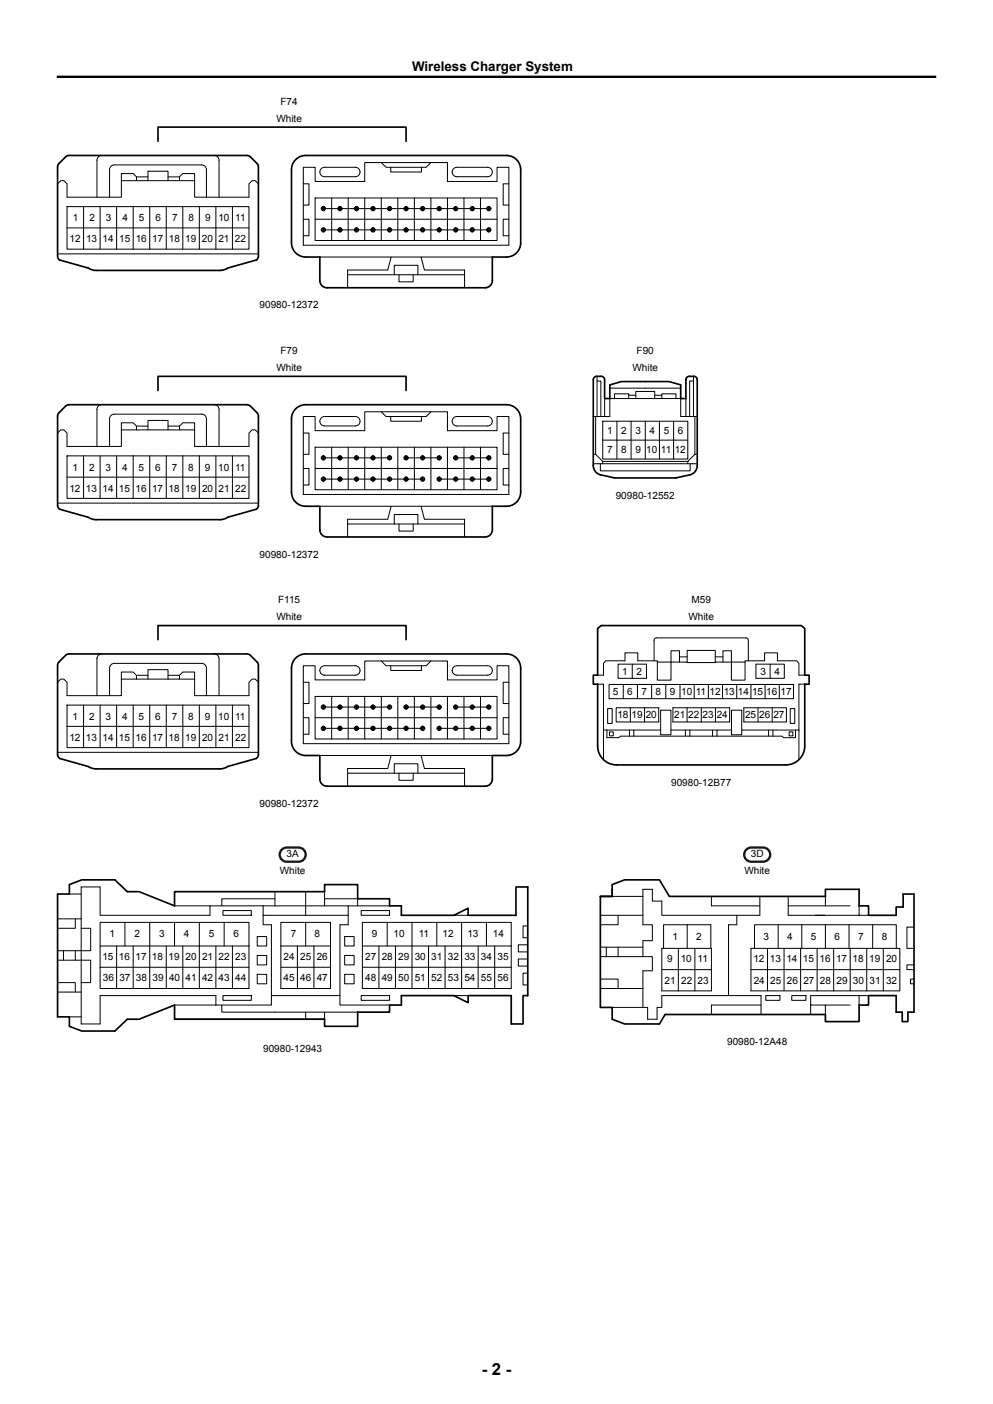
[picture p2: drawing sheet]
<svg xmlns="http://www.w3.org/2000/svg" width="210mm" height="297mm" viewBox="0 0 210 297" stroke-linecap="round" stroke-linejoin="round" font-family="sans-serif">
<g fill="none" stroke="#000" stroke-width=".21">
<path d="M12.2 38.9l.6-.7h.7l.7 .7v2.8h11.5v-3.5h15.5v3.5h11.5v-2.8l.6-.7h.7l.6 .7M21.5 32.9a1 1 0 0 0-1 1v7.8M28.9 38.2v-.8l-.7-.7h-2.5v1.5M28.9 37.4h2.4M31.3 38.2v-2h4.2v2M35.5 37.4h2.5M38 38.2v-.8l.7-.7h2.5v1.5M45.3 32.9a1 1 0 0 1 1 1v7.8M64.1 35.4h2.5v3h10.5v-4h17.5v4h10.5v-3h2.5v16.5h-43.5zM64.1 38.9h1.2v4.5h-1.2M67.9 35.7l.7-.3h6.5a1 1 0 0 1 1 1 1 1 0 0 1-1 1h-6.5a1 1 0 0 1-.9-.6 1 1 0 0 1 .2-1.1zM80.6 34.4l1 1h8.5l1-1"/>
<path d="M82.6 35.4v1h6.5v-1M95.9 35.7l.7-.3h6.5a1 1 0 0 1 1 1 1 1 0 0 1-1 1h-6.5a1 1 0 0 1-.9-.6 1 1 0 0 1 .2-1.1zM107.6 38.9h-1.2v4.5h1.2M12.2 53.7h42.4M14.2 43.7h38.5v9h-38.5zM14.2 48.2h38.5M17.7 43.7v9M21.2 43.7v9M23.2 41.7v-5.8a1 1 0 0 1 1-1h18.5a1 1 0 0 1 1 1v5.8M24.7 43.7v9M28.2 43.7v9M31.7 43.7v9"/>
<path d="M35.2 43.7v9M38.7 43.7v9M42.2 43.7v9M45.7 43.7v9M49.2 43.7v9M64.1 46.4h1.2v3.5h-1.2M66.6 41.9h38.5v9h-38.5zM66.6 46.4h38.5M67.6 54.4h36.5M68.3 44.4v-.6h.2v.6M68.3 48.9v-.6h.2v.6M68.4 44.1h35"/>
<path d="M68.4 48.6h35M70.1 41.9v9M71.8 44.4v-.6h.2v.6M71.8 48.9v-.6h.2v.6M73.5 58.1h24.7M73.6 41.9v9M75.3 44.4v-.6h.2v.6M75.3 48.9v-.6h.2v.6M77.1 41.9v9M78.8 44.4v-.6h.2v.6M78.8 48.9v-.6h.2v.6M80.6 41.9v9"/>
<path d="M82.3 44.4v-.6h.2v.6M82.3 48.9v-.6h.2v.6M82.7 54.4l-.7 2.7h-8.5v3.8M83.4 58.1v-2h5v2M84.1 41.9v9M84.4 58.1v1.5h3v-1.5M85.8 44.4v-.6h.2v.6M85.8 48.9v-.6h.2v.6M87.6 41.9v9M89.1 54.4l.7 2.7h8.4v3.8M89.3 44.4v-.6h.2v.6M89.3 48.9v-.6h.2v.6"/>
<path d="M91.1 41.9v9M92.8 44.4v-.6h.2v.6M92.8 48.9v-.6h.2v.6M94.6 41.9v9M96.3 44.4v-.6h.2v.6M96.3 48.9v-.6h.2v.6M98.1 41.9v9M99.8 44.4v-.6h.2v.6M99.8 48.9v-.6h.2v.6M100.3 48.6a.45 .45 0 0 1-.6 .4 .45 .45 0 0 1-.2-.7 .45 .45 0 0 1 .8 .1v.2M100.3 44.1a.45 .45 0 0 0-.6-.4 .45 .45 0 0 0-.2 .7 .45 .45 0 0 0 .8 0v-.3M101.6 41.9v9"/>
<path d="M103.3 44.4v-.6h.2v.6M103.3 48.9v-.6h.2v.6M107.6 46.4h-1.2v3.5h1.2M126.3 79.6v8.5M146.7 79.6v8.5M12.2 91.6l.6-.7h.7l.7 .7v2.8h11.5v-3.5h15.5v3.5h11.5v-2.8l.6-.7h.7l.6 .7M14.2 96.4h38.5v9h-38.5zM17.7 96.4v9M21.2 96.4v9M21.5 85.6a1 1 0 0 0-1 1v7.8M23.2 94.4v-5.8a1 1 0 0 1 1-1h18.5a1 1 0 0 1 1 1v5.8M24.7 96.4v9"/>
<path d="M28.2 96.4v9M28.9 90.9v-.8l-.7-.7h-2.5v1.5M28.9 90.1h2.4M31.3 90.9v-2h4.2v2M31.7 96.4v9M35.2 96.4v9M35.5 90.1h2.5M38 90.9v-.8l.7-.7h2.5v1.5M38.7 96.4v9M42.2 96.4v9M45.3 85.6a1 1 0 0 1 1 1v7.8M45.7 96.4v9"/>
<path d="M49.2 96.4v9M64.1 88.1h2.5v3h10.5v-4h17.5v4h10.5v-3h2.5v16.5h-43.5zM64.1 91.6h1.2v4.5h-1.2M64.1 99.1h1.2v3.5h-1.2M66.6 94.6h38.5v9h-38.5zM66.6 99.1h38.5M67.9 88.4l.7-.3h6.5a1 1 0 0 1 1 1 1 1 0 0 1-1 1h-6.5a1 1 0 0 1-.9-.6 1 1 0 0 1 .2-1.1zM68.3 97.2v-.7h.2v.7M68.4 96.9h14M70.1 94.6v9M71.8 97.2v-.7h.2v.7M73.6 94.6v9"/>
<path d="M75.3 97.2v-.7h.2v.7M77.1 94.6v9M78.8 97.2v-.7h.2v.7M80.6 87.1l1 1h8.5l1-1M80.6 94.6v9M82.3 97.2v-.7h.2v.7M82.6 88.1v1h6.5v-1M84.1 94.6v9M85.8 97.2v-.7h.2v.7M85.9 96.9h7M87.6 94.6v9M89.3 97.2v-.7h.2v.7"/>
<path d="M91.1 94.6v9M92.8 97.2v-.7h.2v.7M94.6 94.6v9M95.9 88.4l.7-.3h6.5a1 1 0 0 1 1 1 1 1 0 0 1-1 1h-6.5a1 1 0 0 1-.9-.6 1 1 0 0 1 .2-1.1zM96.3 97.2v-.7h.2v.7M96.4 96.9h7M98.1 94.6v9M99.8 97.2v-.7h.2v.7M100.3 96.9a.45 .45 0 0 0-.6-.5 .45 .45 0 0 0-.2 .7 .45 .45 0 0 0 .8 0v-.2M101.6 94.6v9M103.3 97.2v-.7h.2v.7M107.6 91.6h-1.2v4.5h1.2"/>
<path d="M107.6 99.1h-1.2v3.5h1.2M125.5 88.1h3.5v-3.8h15v3.8h3.5M125.5 98.1h22M125.5 96.1h.5M126 96.1l1.5 1.5M126 88.1v8M126.3 80.6h.8v7.5M127 98.1v1.5h19v-1.5M127.5 89.1h18v8h-18zM127.5 93.1h18M127.5 97.6h18M127.5 97.6v.5"/>
<path d="M127.9 84.3v3.8M129 82.1h15M130 84.3v-1h3v1M130.5 89.1v8M133 83.6h1.5M133.5 89.1v8M134.5 84.3v-1.5h4v1.5M136.5 89.1v8M138.5 83.6h1.5M139.5 89.1v8M140 84.3v-1h3v1M142.5 89.1v8"/>
<path d="M145.1 84.3v3.8M145.5 97.6v.5M146.7 80.6h-.8v7.5M147 96.1h.5M147 96.1l-1.5 1.5M147 88.1v8M12.2 106.4h42.4M14.2 100.9h38.5M67.6 107.1h36.5M68.3 101.7v-.7h.2v.7M68.4 101.3h21M71.8 101.7v-.7h.2v.7"/>
<path d="M73.5 110.8h24.7M75.3 101.7v-.7h.2v.7M78.8 101.7v-.7h.2v.7M82.3 101.7v-.7h.2v.7M82.7 107.1l-.7 2.7h-8.5v3.8M83.4 110.8v-2h5v2M84.4 110.8v1.5h3v-1.5M85.8 101.7v-.7h.2v.7M89.1 107.1l.7 2.7h8.4v3.8M89.3 101.7v-.7h.2v.7M92.8 101.7v-.7h.2v.7M92.9 101.3h10.5"/>
<path d="M96.3 101.7v-.7h.2v.7M99.8 101.7v-.7h.2v.7M100.3 101.3a.45 .45 0 0 1-.6 .5 .45 .45 0 0 1-.2-.7 .45 .45 0 0 1 .8 0v.2M103.3 101.7v-.7h.2v.7M21.5 138.3a1 1 0 0 0-1 1v7.9M45.3 138.3a1 1 0 0 1 1 1v7.9M80.6 139.8l1 1h8.5l1-1M138.3 139.8v-4.4l.1-.2 .4-.3h19l.4 .3 .1 .2v4.4M143.7 139h1.6M145.3 137.6h6v2.6h-6zM151.3 139h1.6M158.3 139.8h-.7v4.1h-2.9v-6.2h-1.8v2.4"/>
<path d="M158.3 139.8h3.4v-1.7h2.7v1.7h4.1l.5 .5v2.5h1.2M12.2 144.3l.6-.6h.7l.7 .6v2.9h11.5v-3.5h15.5v3.5h11.5v-2.9l.6-.6h.7l.6 .6M12.2 159.1h42.4M14.2 149.2h38.5v9h-38.5zM14.2 153.7h38.5M17.7 149.2v9M21.2 149.2v9M23.2 147.2v-5.9a1 1 0 0 1 1-1h18.5a1 1 0 0 1 1 1v5.9M24.7 149.2v9M28.2 149.2v9M28.9 143.7v-.8l-.7-.7h-2.5v1.5M28.9 142.9h2.4"/>
<path d="M31.3 143.7v-2h4.2v2M31.7 149.2v9M35.2 149.2v9M35.5 142.9h2.5M38 143.7v-.8l.7-.7h2.5v1.5M38.7 149.2v9M42.2 149.2v9M45.7 149.2v9M49.2 149.2v9M64.1 140.8h2.5v3h10.5v-4h17.5v4h10.5v-3h2.5v16.5h-43.5zM64.1 144.3h1.2v4.5h-1.2M64.1 151.8h1.2v3.5h-1.2"/>
<path d="M66.6 147.3h38.5v9h-38.5zM66.6 151.8h38.5M67.6 159.8h36.5M67.9 141.1l.7-.3h6.5a1 1 0 0 1 1 1 1 1 0 0 1-1 1h-6.5a1 1 0 0 1-.9-.6 1 1 0 0 1 .2-1.1zM68.3 149.9v-.6h.2v.6M68.3 154.4v-.6h.2v.6M68.4 149.6h14M68.4 154.1h21M70.1 147.3v9M71.8 149.9v-.6h.2v.6M71.8 154.4v-.6h.2v.6M73.6 147.3v9"/>
<path d="M75.3 149.9v-.6h.2v.6M75.3 154.4v-.6h.2v.6M77.1 147.3v9M78.8 149.9v-.6h.2v.6M78.8 154.4v-.6h.2v.6M80.6 147.3v9M82.3 149.9v-.6h.2v.6M82.3 154.4v-.6h.2v.6M82.6 140.8v1h6.5v-1M82.7 159.8l-.7 2.8h-8.5v3.7M84.1 147.3v9M85.8 149.9v-.6h.2v.6"/>
<path d="M85.8 154.4v-.6h.2v.6M85.9 149.6h7M87.6 147.3v9M89.1 159.8l.7 2.8h8.4v3.7M89.3 149.9v-.6h.2v.6M89.3 154.4v-.6h.2v.6M91.1 147.3v9M92.8 149.9v-.6h.2v.6M92.8 154.4v-.6h.2v.6M92.9 154.1h10.5M94.6 147.3v9M95.9 141.1l.7-.3h6.5a1 1 0 0 1 1 1 1 1 0 0 1-1 1h-6.5a1 1 0 0 1-.9-.6 1 1 0 0 1 .2-1.1z"/>
<path d="M96.3 149.9v-.6h.2v.6M96.3 154.4v-.6h.2v.6M96.4 149.6h7M98.1 147.3v9M99.8 149.9v-.6h.2v.6M99.8 154.4v-.6h.2v.6M100.3 154.1a.45 .45 0 0 1-.6 .4 .45 .45 0 0 1-.2-.7 .45 .45 0 0 1 .8 0v.3M100.3 149.6a.45 .45 0 0 0-.6-.5 .45 .45 0 0 0-.2 .8 .45 .45 0 0 0 .8-.1v-.2M101.6 147.3v9M103.3 149.9v-.6h.2v.6M103.3 154.4v-.6h.2v.6M107.6 144.3h-1.2v4.5h1.2"/>
<path d="M107.6 151.8h-1.2v3.5h1.2M126.4 144.7h1.2v16M127.6 154.4h12.1M128.3 154.4v1.6h2.6l.3-.3h2.8M128.5 149.9h1v3.1h-1zM128.8 144.8h39v3h-39zM128.9 154.8h.8v.9h-.8zM130.3 149.7h9v3h-9zM130.7 140.5h6v3h-6zM131.8 144.8v3M133.1 154.4v1.3M133.3 149.7v3"/>
<path d="M133.7 140.5v3M134 154.4v1.3M134.8 144.8v3M136.3 149.7v3M137.8 144.8v3M139 140.1h6.3M139.7 150.2h2.2v5.2h-2.2zM140.8 144.8v3M141.9 154.4h12.8M142.3 149.7h12v3h-12zM143.7 140.1v-2.4h-1.8v6.2h-2.9v-4.1h-4.1v-1.7h-2.7v1.7h-4.1l-.5 .5v2.5h-1.2M143.8 144.8v3"/>
<path d="M144.9 154.4v1.3M145.3 149.7v3M145.9 154.4v1.3M146.8 144.8v3M148.3 149.7v3M149.8 144.8v3M150.7 154.4v1.3M151.3 140.1h6.3M151.3 149.7v3M151.6 154.4v1.3M152.8 144.8v3M154.7 150.2h2.2v5.2h-2.2z"/>
<path d="M155.8 144.8v3M156.9 154.4h12.1M157.3 149.7h9v3h-9zM158.8 144.8v3M159.9 140.5h6v3h-6zM160.3 149.7v3M161.8 144.8v3M162.5 154.4v1.3M162.9 140.5v3M163.3 149.7v3M163.5 154.4v1.3M164.8 144.8v3"/>
<path d="M166.9 154.8h.8v.9h-.8zM167.1 149.9h1v3.1h-1zM168.2 154.4v1.6h-2.5l-.3-.3h-31.4M170.2 144.7h-1.2v16M73.5 163.6h24.7M83.4 163.6v-2h5v2M84.4 163.6v1.5h3v-1.5M12.2 194.4h5M14.7 189.1h2.5M15.9 194.4v2h-3.7M17.2 196.4h2v4.7h-7M26.4 195.1v5"/>
<path d="M31.7 195.1v14M36.9 195.1v5M36.9 191.6h7.5M42.2 195.1v14M47.2 192.6h6v1h-6zM47.4 195.1v5M54.4 198.1h2v2h-2zM55.6 191.6h-11.2v2h-23.2v-6h-4v29h4v-6h24.5v2M55.6 193.6v2h1.8v15M55.6 193.6h18M55.6 191.6v2M55.6 191.6h18v4h-1.7v15"/>
<path d="M58.1 190.1h-11.2v1.5M58.1 188.6v3M64.6 188.6v5M64.6 195.1v5M68.6 190.1h7v1.5M68.6 188.6v3M72.9 198.1h2v2h-2zM73.6 191.6h8.8M76.4 192.6h6v1h-6zM81.9 195.1v5M87.1 195.1v14M92.4 195.1v5"/>
<path d="M96 193.6h3M97.6 195.1v14M102.9 195.1v5M111.6 195.9h-1v2.5h1M111.6 199.9h-2v1.5h2M127 193.6h9M129.5 189.6h6.5M130.7 193.6v2h-3.7M145.3 195.6v5M150.5 189.6v2h10.2M155.8 193.6v2h-1.7v15M160.7 189.6v4h-20.7v-3h-2v-2.5h-2v7.5h2v3.4h-2v3.4"/>
<path d="M164.6 195.6v5M166.7 189.6v4h17M166.7 191.6h13.1M169.6 195.6v5M173.4 193.6h.1M174.6 189.6v2M174.6 195.6v5M179.6 195.6v5M181.7 191.6v2M184.6 195.6v5M193.3 196.1h-1.5v4.5h1.5M12.2 207.9h3.7v2"/>
<path d="M12.2 203.1h7v4.8h-2M12.2 209.9h5M13.4 201.1v2M14.7 215.1h2.5M15.9 201.1v2M21.2 200.1v-5h31.5v5M24.7 200.1v9M28.2 200.1v9M35.2 200.1v9M38.7 200.1v9M45.7 212.6h-8.8v3h31.7v-1.5M45.7 200.1v9"/>
<path d="M46.9 212.6v1.5h28.7M47.2 210.6h6v1h-6zM49.2 200.1v9M52.7 200.1v9h-31.5v-4.5h31.5M52.7 200.1h-31.5v4.5M54.4 202.1h2v2h-2zM54.4 206.1h2v2h-2zM57.4 210.6v2h-11.7M57.4 210.6h14.5M59.4 200.1v-5h10.5v5M59.4 200.1v9h7M59.4 204.6h10.5"/>
<path d="M59.4 200.1h10.5M62.9 200.1v9M64.6 214.1v1.5M66.4 200.1v9M69.9 200.1v9h-3.5M71.9 210.6v2h10.5M72.9 202.1h2v2h-2zM72.9 206.1h2v2h-2zM76.4 210.6h6v1h-6zM76.6 200.1v9h31.5v-9M76.6 200.1v-5h31.5v5M76.6 204.6h31.5"/>
<path d="M76.6 200.1h31.5M80.1 200.1v9M83.6 200.1v9M90.6 200.1v9M94.1 200.1v9M96 210.6h3M101.1 200.1v9M104.6 200.1v9M111.6 205.9h-1v2.5h1M111.6 202.9h-2v1.5h2M127 207.1h3.7v2M127 209.1h9"/>
<path d="M127 200.4h9M127 202.4h9M128.2 200.4v2M129.5 213.1h7.5v2.5h2v-2.5h1v-2.5h20.9v4M130.7 200.4v2M136 202.4h2v3h-2v7.7M140 200.6h10.5v9h-10.5zM140 205.1h10.5M140.3 200.6v-5h10v5M143.5 200.6v9M147 200.6v9M158.8 205.1h31.5v4.5h-31.5v-9h31.5v4.5"/>
<path d="M159.6 200.6v-5h29.9v5M160.9 212.6h-10.4v2M161.9 210.6h3v1h-3zM162.3 200.6v9M165.8 200.6v9M167.4 210.6h3v1h-3zM169.3 200.6v9M171.4 212.6v2M172.8 200.6v9M174.6 212.6v2M176.3 200.6v9M179.8 200.6v9"/>
<path d="M181.7 210.6v2M183.3 200.6v9M183.7 210.6h-12.3v2h8.4M186.8 200.6v9M193.3 204.1h-1.5v1h1.5M193.3 207.1h-.8v1h.8"/>
<circle cx="68.4" cy="48.6" r=".45"/>
<circle cx="68.4" cy="48.6" r=".34"/>
<circle cx="68.4" cy="44.1" r=".45"/>
<circle cx="68.4" cy="44.1" r=".34"/>
<circle cx="71.9" cy="48.6" r=".45"/>
<circle cx="71.9" cy="48.6" r=".34"/>
<circle cx="71.9" cy="44.1" r=".45"/>
<circle cx="71.9" cy="44.1" r=".34"/>
<circle cx="75.4" cy="48.6" r=".45"/>
<circle cx="75.4" cy="48.6" r=".34"/>
<circle cx="75.4" cy="44.1" r=".45"/>
<circle cx="75.4" cy="44.1" r=".34"/>
<circle cx="78.9" cy="48.6" r=".45"/>
<circle cx="78.9" cy="48.6" r=".34"/>
<circle cx="78.9" cy="44.1" r=".45"/>
<circle cx="78.9" cy="44.1" r=".34"/>
<circle cx="82.4" cy="48.6" r=".45"/>
<circle cx="82.4" cy="48.6" r=".34"/>
<circle cx="82.4" cy="44.1" r=".45"/>
<circle cx="82.4" cy="44.1" r=".34"/>
<circle cx="85.9" cy="48.6" r=".45"/>
<circle cx="85.9" cy="48.6" r=".34"/>
<circle cx="85.9" cy="44.1" r=".45"/>
<circle cx="85.9" cy="44.1" r=".34"/>
<circle cx="89.4" cy="48.6" r=".45"/>
<circle cx="89.4" cy="48.6" r=".34"/>
<circle cx="89.4" cy="44.1" r=".45"/>
<circle cx="89.4" cy="44.1" r=".34"/>
<circle cx="92.9" cy="48.6" r=".45"/>
<circle cx="92.9" cy="48.6" r=".34"/>
<circle cx="92.9" cy="44.1" r=".45"/>
<circle cx="92.9" cy="44.1" r=".34"/>
<circle cx="96.4" cy="48.6" r=".45"/>
<circle cx="96.4" cy="48.6" r=".34"/>
<circle cx="96.4" cy="44.1" r=".45"/>
<circle cx="96.4" cy="44.1" r=".34"/>
<circle cx="99.9" cy="48.6" r=".34"/>
<circle cx="99.9" cy="44.1" r=".34"/>
<circle cx="103.4" cy="48.6" r=".45"/>
<circle cx="103.4" cy="48.6" r=".34"/>
<circle cx="103.4" cy="44.1" r=".45"/>
<circle cx="103.4" cy="44.1" r=".34"/>
<circle cx="68.4" cy="96.9" r=".45"/>
<circle cx="68.4" cy="96.9" r=".34"/>
<circle cx="71.9" cy="96.9" r=".45"/>
<circle cx="71.9" cy="96.9" r=".34"/>
<circle cx="75.4" cy="96.9" r=".45"/>
<circle cx="75.4" cy="96.9" r=".34"/>
<circle cx="78.9" cy="96.9" r=".45"/>
<circle cx="78.9" cy="96.9" r=".34"/>
<circle cx="82.4" cy="96.9" r=".45"/>
<circle cx="82.4" cy="96.9" r=".34"/>
<circle cx="85.9" cy="96.9" r=".45"/>
<circle cx="85.9" cy="96.9" r=".34"/>
<circle cx="89.4" cy="96.9" r=".45"/>
<circle cx="89.4" cy="96.9" r=".34"/>
<circle cx="92.9" cy="96.9" r=".45"/>
<circle cx="92.9" cy="96.9" r=".34"/>
<circle cx="96.4" cy="96.9" r=".45"/>
<circle cx="96.4" cy="96.9" r=".34"/>
<circle cx="99.9" cy="96.9" r=".34"/>
<circle cx="103.4" cy="96.9" r=".45"/>
<circle cx="103.4" cy="96.9" r=".34"/>
<circle cx="68.4" cy="101.3" r=".45"/>
<circle cx="68.4" cy="101.3" r=".34"/>
<circle cx="71.9" cy="101.3" r=".45"/>
<circle cx="71.9" cy="101.3" r=".34"/>
<circle cx="75.4" cy="101.3" r=".45"/>
<circle cx="75.4" cy="101.3" r=".34"/>
<circle cx="78.9" cy="101.3" r=".45"/>
<circle cx="78.9" cy="101.3" r=".34"/>
<circle cx="82.4" cy="101.3" r=".45"/>
<circle cx="82.4" cy="101.3" r=".34"/>
<circle cx="85.9" cy="101.3" r=".45"/>
<circle cx="85.9" cy="101.3" r=".34"/>
<circle cx="89.4" cy="101.3" r=".45"/>
<circle cx="89.4" cy="101.3" r=".34"/>
<circle cx="92.9" cy="101.3" r=".45"/>
<circle cx="92.9" cy="101.3" r=".34"/>
<circle cx="96.4" cy="101.3" r=".45"/>
<circle cx="96.4" cy="101.3" r=".34"/>
<circle cx="99.9" cy="101.3" r=".34"/>
<circle cx="103.4" cy="101.3" r=".45"/>
<circle cx="103.4" cy="101.3" r=".34"/>
<circle cx="68.4" cy="154.1" r=".45"/>
<circle cx="68.4" cy="154.1" r=".34"/>
<circle cx="68.4" cy="149.6" r=".45"/>
<circle cx="68.4" cy="149.6" r=".34"/>
<circle cx="71.9" cy="154.1" r=".45"/>
<circle cx="71.9" cy="154.1" r=".34"/>
<circle cx="71.9" cy="149.6" r=".45"/>
<circle cx="71.9" cy="149.6" r=".34"/>
<circle cx="75.4" cy="154.1" r=".45"/>
<circle cx="75.4" cy="154.1" r=".34"/>
<circle cx="75.4" cy="149.6" r=".45"/>
<circle cx="75.4" cy="149.6" r=".34"/>
<circle cx="78.9" cy="154.1" r=".45"/>
<circle cx="78.9" cy="154.1" r=".34"/>
<circle cx="78.9" cy="149.6" r=".45"/>
<circle cx="78.9" cy="149.6" r=".34"/>
<circle cx="82.4" cy="154.1" r=".45"/>
<circle cx="82.4" cy="154.1" r=".34"/>
<circle cx="82.4" cy="149.6" r=".45"/>
<circle cx="82.4" cy="149.6" r=".34"/>
<circle cx="85.9" cy="154.1" r=".45"/>
<circle cx="85.9" cy="154.1" r=".34"/>
<circle cx="85.9" cy="149.6" r=".45"/>
<circle cx="85.9" cy="149.6" r=".34"/>
<circle cx="89.4" cy="154.1" r=".45"/>
<circle cx="89.4" cy="154.1" r=".34"/>
<circle cx="89.4" cy="149.6" r=".45"/>
<circle cx="89.4" cy="149.6" r=".34"/>
<circle cx="92.9" cy="154.1" r=".45"/>
<circle cx="92.9" cy="154.1" r=".34"/>
<circle cx="92.9" cy="149.6" r=".45"/>
<circle cx="92.9" cy="149.6" r=".34"/>
<circle cx="96.4" cy="154.1" r=".45"/>
<circle cx="96.4" cy="154.1" r=".34"/>
<circle cx="96.4" cy="149.6" r=".45"/>
<circle cx="96.4" cy="149.6" r=".34"/>
<circle cx="99.9" cy="154.1" r=".34"/>
<circle cx="99.9" cy="149.6" r=".34"/>
<circle cx="103.4" cy="154.1" r=".45"/>
<circle cx="103.4" cy="154.1" r=".34"/>
<circle cx="103.4" cy="149.6" r=".45"/>
<circle cx="103.4" cy="149.6" r=".34"/>
</g>
<g fill="none" stroke="#000" stroke-width=".35">
<path d="M13.9 33.2l.7-.3h37.6l.5 .1 1.7 1.6 .2 .7v18.9l-.1 .4-.3 .4-6 1.7-1 .4-.7 .1h-26.5l-7.4-2.2-.3-.4-.1-.4v-18.9l.3-.7zM33.4 29.9v-3h52.5v3M62.3 34a2.99 2.99 0 0 1 2.3-1.1h42.5a3 3 0 0 1 3 3v15.5a3 3 0 0 1-3 3h-3v5a1.5 1.5 0 0 1-1.5 1.5h-33.5a1.5 1.5 0 0 1-1.5-1.5v-5h-3a3 3 0 0 1-3-3v-15.5l.1-.7zM125.7 79.8a1.97 1.97 0 0 1 2 0l.2 .5v4h1.1v-2.9l2.5-.7h10l2.5 .7v2.9h1.1v-4a.7 .7 0 0 1 .7-.7h1a.7 .7 0 0 1 .7 .7v18.2a1.98 1.98 0 0 1-1.6 1.9l-2.9 .7h-13l-3-.7a1.98 1.98 0 0 1-1.5-1.9v-18.2zM13.9 85.9l.7-.3h37.6l.5 .1 1.7 1.6 .2 .7v18.9l-.1 .5-.3 .3-6 1.7-1 .4-.7 .1h-26.5l-7.4-2.2-.3-.3-.1-.5v-18.9l.3-.7zM33.4 82.6v-3h52.5v3M62.3 86.7a2.99 2.99 0 0 1 2.3-1.1h42.5a3 3 0 0 1 3 3v15.5a3 3 0 0 1-3 3h-3v5a1.5 1.5 0 0 1-1.5 1.5h-33.5a1.5 1.5 0 0 1-1.5-1.5v-5h-3a3 3 0 0 1-3-3v-15.5l.1-.7zM13.9 138.6l.7-.3h37.6l.5 .2 1.7 1.5 .2 .7v18.9l-.1 .5-.3 .3-6 1.7-1 .5h-.7h-26.5l-7.4-2.2-.3-.3-.1-.5v-18.9l.3-.7zM33.4 135.3v-3h52.5v3M62.3 139.5a2.99 2.99 0 0 1 2.3-1.2h42.5a3 3 0 0 1 3 3v15.5a3 3 0 0 1-3 3h-3v5a1.5 1.5 0 0 1-1.5 1.5h-33.5a1.5 1.5 0 0 1-1.5-1.5v-5h-3a3 3 0 0 1-3-3v-15.5l.1-.7zM126.4 133l.7-.7h42.3l.8 .7v9.8h.9v1.9h-.9v13.1a4 4 0 0 1-4 4h-35.8a4 4 0 0 1-4-4v-13.1h-.9v-1.9h.9zM12.2 189.1h2.5v-2l2.6-1h7l2.6 2.5h2.5l7.5 3v-3h31.7v-1.5h7v3h6.8v1.5h2.5v2h11.1l3-1.5v1.5h10.1v-6h2.5v23h-1v6h-2.5v-6h-9.1v1.5l-3-1.5h-11.1v2h-2.5v1.5h-6.8v3h-7v-1.5h-31.7v-3l-7.5 3h-2.5l-2.6 2.5h-7l-2.6-1v-2h-2.5z"/>
<path d="M129.5 187.1l2.6-1h7.4l2.1 3.5h33v-1.5h7.1v3.5h2v2h5.8v-1.7h1.5v-2.8h2.3v25h-1.3v2h-1.2v-2h-1.3v-3.5h-5.8v2h-2v3.5h-7.1v-1.5h-33.9l-1.2 2h-7.4l-2.6-1v-2.5h-2.5v-23.5h2.5zM129.5 188.1v1.5h-2.5M181.7 193.6h.1M181.7 210.6h.1"/>
</g>
<path d="M59.4 179.9l.8-.5 2.9-.1a1.5 1.5 0 0 1 1.5 1.5 1.5 1.5 0 0 1-1.5 1.5h-2.5a1.5 1.5 0 0 1-1.3-.8 1.5 1.5 0 0 1 .1-1.6zM157.7 179.9l.7-.5 3-.1a1.5 1.5 0 0 1 1.5 1.5 1.5 1.5 0 0 1-1.5 1.5h-2.5a1.5 1.5 0 0 1-1.4-.8 1.5 1.5 0 0 1 .2-1.6z" fill="none" stroke="#1b1c20" stroke-width=".49"/>
<path d="M12 16.2h186" fill="none" stroke="#000" stroke-width=".5"/>
<text font-size="3.5" x="101.9" y="290.9">- 2 -</text>
<text font-size="2.8" x="87.1" y="15.1">Wireless Charger System</text>
<g font-size="2.1">
<text x="59.3" y="22.2">F74</text>
<text x="58.4" y="25.7">White</text>
<text x="15.4" y="46.7">1</text>
<text x="18.9" y="46.7">2</text>
<text x="22.4" y="46.7">3</text>
<text x="25.9" y="46.7">4</text>
<text x="29.4" y="46.7">5</text>
<text x="32.9" y="46.7">6</text>
<text x="36.4" y="46.7">7</text>
<text x="39.9" y="46.7">8</text>
<text x="43.4" y="46.7">9</text>
<text x="46.2" y="46.7">10</text>
<text x="49.8" y="46.7">11</text>
<text x="14.7" y="51.2">12</text>
<text x="18.2" y="51.2">13</text>
<text x="21.7" y="51.2">14</text>
<text x="25.2" y="51.2">15</text>
<text x="28.7" y="51.2">16</text>
<text x="32.2" y="51.2">17</text>
<text x="35.7" y="51.2">18</text>
<text x="39.2" y="51.2">19</text>
<text x="42.7" y="51.2">20</text>
<text x="46.2" y="51.2">21</text>
<text x="49.7" y="51.2">22</text>
<text x="54.9" y="65.2">90980-12372</text>
<text x="59.3" y="74.9">F79</text>
<text x="134.6" y="74.9">F90</text>
<text x="58.4" y="78.5">White</text>
<text x="133.8" y="78.5">White</text>
<text x="128.4" y="95.9">7</text>
<text x="128.4" y="91.9">1</text>
<text x="131.4" y="91.9">2</text>
<text x="131.4" y="95.9">8</text>
<text x="134.4" y="95.9">9</text>
<text x="134.4" y="91.9">3</text>
<text x="136.7" y="95.9">10</text>
<text x="137.4" y="91.9">4</text>
<text x="139.8" y="95.9">11</text>
<text x="140.4" y="91.9">5</text>
<text x="142.7" y="95.9">12</text>
<text x="143.4" y="91.9">6</text>
<text x="15.3" y="99.6">1</text>
<text x="18.8" y="99.6">2</text>
<text x="22.3" y="99.6">3</text>
<text x="25.8" y="99.6">4</text>
<text x="29.3" y="99.6">5</text>
<text x="32.8" y="99.6">6</text>
<text x="36.3" y="99.6">7</text>
<text x="39.8" y="99.6">8</text>
<text x="43.3" y="99.6">9</text>
<text x="46.2" y="99.6">10</text>
<text x="49.7" y="99.6">11</text>
<text x="14.7" y="104.1">12</text>
<text x="18.2" y="104.1">13</text>
<text x="21.7" y="104.1">14</text>
<text x="25.2" y="104.1">15</text>
<text x="28.7" y="104.1">16</text>
<text x="32.2" y="104.1">17</text>
<text x="35.7" y="104.1">18</text>
<text x="39.2" y="104.1">19</text>
<text x="42.7" y="104.1">20</text>
<text x="46.2" y="104.1">21</text>
<text x="49.7" y="104.1">22</text>
<text x="130.2" y="105.5">90980-12552</text>
<text x="54.9" y="118">90980-12372</text>
<text x="58.4" y="131.2">White</text>
<text x="58.8" y="127.6">F115</text>
<text x="145.6" y="131.2">White</text>
<text x="146.2" y="127.6">M59</text>
<text x="131.6" y="142.7">1</text>
<text x="134.6" y="142.7">2</text>
<text x="160.8" y="142.7">3</text>
<text x="163.8" y="142.7">4</text>
<text x="129.6" y="147">5</text>
<text x="132.6" y="147">6</text>
<text x="135.6" y="147">7</text>
<text x="138.6" y="147">8</text>
<text x="141.6" y="147">9</text>
<text x="144" y="147">10</text>
<text x="147.1" y="147">11</text>
<text x="150" y="147">12</text>
<text x="153" y="147">13</text>
<text x="156" y="147">14</text>
<text x="159" y="147">15</text>
<text x="162" y="147">16</text>
<text x="165" y="147">17</text>
<text x="15.3" y="152.3">1</text>
<text x="18.8" y="152.3">2</text>
<text x="22.3" y="152.3">3</text>
<text x="25.8" y="152.3">4</text>
<text x="29.3" y="152.3">5</text>
<text x="32.8" y="152.3">6</text>
<text x="36.3" y="152.3">7</text>
<text x="39.8" y="152.3">8</text>
<text x="43.3" y="152.3">9</text>
<text x="46.2" y="152.3">10</text>
<text x="49.7" y="152.3">11</text>
<text x="130.6" y="152">18</text>
<text x="133.6" y="152">19</text>
<text x="136.6" y="152">20</text>
<text x="142.6" y="152">21</text>
<text x="145.6" y="152">22</text>
<text x="148.6" y="152">23</text>
<text x="151.6" y="152">24</text>
<text x="157.6" y="152">25</text>
<text x="160.6" y="152">26</text>
<text x="163.6" y="152">27</text>
<text x="14.7" y="156.8">12</text>
<text x="18.2" y="156.8">13</text>
<text x="21.7" y="156.8">14</text>
<text x="25.2" y="156.8">15</text>
<text x="28.7" y="156.8">16</text>
<text x="32.2" y="156.8">17</text>
<text x="35.7" y="156.8">18</text>
<text x="39.2" y="156.8">19</text>
<text x="42.7" y="156.8">20</text>
<text x="46.2" y="156.8">21</text>
<text x="49.7" y="156.8">22</text>
<text x="141.9" y="166.2">90980-12B77</text>
<text x="54.9" y="170.7">90980-12372</text>
<text x="59.2" y="185">White</text>
<text x="60.6" y="181.3">3A</text>
<text x="157.4" y="185">White</text>
<text x="158.8" y="181.3">3D</text>
<text x="21.6" y="203">15</text>
<text x="23.2" y="198.3">1</text>
<text x="25.1" y="203">16</text>
<text x="28.4" y="198.3">2</text>
<text x="28.6" y="203">17</text>
<text x="32.1" y="203">18</text>
<text x="33.7" y="198.3">3</text>
<text x="35.6" y="203">19</text>
<text x="38.9" y="198.3">4</text>
<text x="39.2" y="203">20</text>
<text x="42.7" y="203">21</text>
<text x="44.2" y="198.3">5</text>
<text x="46.2" y="203">22</text>
<text x="49.4" y="198.3">6</text>
<text x="49.7" y="203">23</text>
<text x="60" y="203">24</text>
<text x="61.5" y="198.3">7</text>
<text x="63.5" y="203">25</text>
<text x="66.5" y="198.3">8</text>
<text x="67" y="203">26</text>
<text x="77.2" y="203">27</text>
<text x="78.6" y="198.3">9</text>
<text x="80.7" y="203">28</text>
<text x="83.2" y="198.3">10</text>
<text x="84.2" y="203">29</text>
<text x="87.7" y="203">30</text>
<text x="88.6" y="198.3">11</text>
<text x="91.2" y="203">31</text>
<text x="93.6" y="198.3">12</text>
<text x="94.7" y="203">32</text>
<text x="98.2" y="203">33</text>
<text x="98.8" y="198.3">13</text>
<text x="101.7" y="203">34</text>
<text x="104.2" y="198.3">14</text>
<text x="105.2" y="203">35</text>
<text x="141.1" y="203.6">9</text>
<text x="142.3" y="198.8">1</text>
<text x="144" y="203.6">10</text>
<text x="147.2" y="198.8">2</text>
<text x="147.5" y="203.6">11</text>
<text x="159.3" y="203.6">12</text>
<text x="161.5" y="198.8">3</text>
<text x="162.8" y="203.6">13</text>
<text x="166.3" y="203.6">14</text>
<text x="166.5" y="198.8">4</text>
<text x="169.8" y="203.6">15</text>
<text x="171.5" y="198.8">5</text>
<text x="173.3" y="203.6">16</text>
<text x="176.5" y="198.8">6</text>
<text x="176.8" y="203.6">17</text>
<text x="180.3" y="203.6">18</text>
<text x="181.5" y="198.8">7</text>
<text x="183.8" y="203.6">19</text>
<text x="186.5" y="198.8">8</text>
<text x="187.4" y="203.6">20</text>
<text x="21.8" y="207.5">36</text>
<text x="25.3" y="207.5">37</text>
<text x="28.7" y="207.5">38</text>
<text x="32.2" y="207.5">39</text>
<text x="35.7" y="207.5">40</text>
<text x="39.2" y="207.5">41</text>
<text x="42.7" y="207.5">42</text>
<text x="46.2" y="207.5">43</text>
<text x="49.7" y="207.5">44</text>
<text x="60" y="207.5">45</text>
<text x="63.5" y="207.5">46</text>
<text x="67" y="207.5">47</text>
<text x="77.2" y="207.5">48</text>
<text x="80.7" y="207.5">49</text>
<text x="84.2" y="207.5">50</text>
<text x="87.7" y="207.5">51</text>
<text x="91.2" y="207.5">52</text>
<text x="94.7" y="207.5">53</text>
<text x="98.2" y="207.5">54</text>
<text x="101.7" y="207.5">55</text>
<text x="105.2" y="207.5">56</text>
<text x="140.5" y="208.1">21</text>
<text x="144" y="208.1">22</text>
<text x="147.5" y="208.1">23</text>
<text x="159.4" y="208.1">24</text>
<text x="162.9" y="208.1">25</text>
<text x="166.4" y="208.1">26</text>
<text x="169.9" y="208.1">27</text>
<text x="173.4" y="208.1">28</text>
<text x="176.9" y="208.1">29</text>
<text x="180.4" y="208.1">30</text>
<text x="183.9" y="208.1">31</text>
<text x="187.4" y="208.1">32</text>
<text x="153.8" y="221">90980-12A48</text>
<text x="55.7" y="222.5">90980-12943</text>
</g>
</svg>
